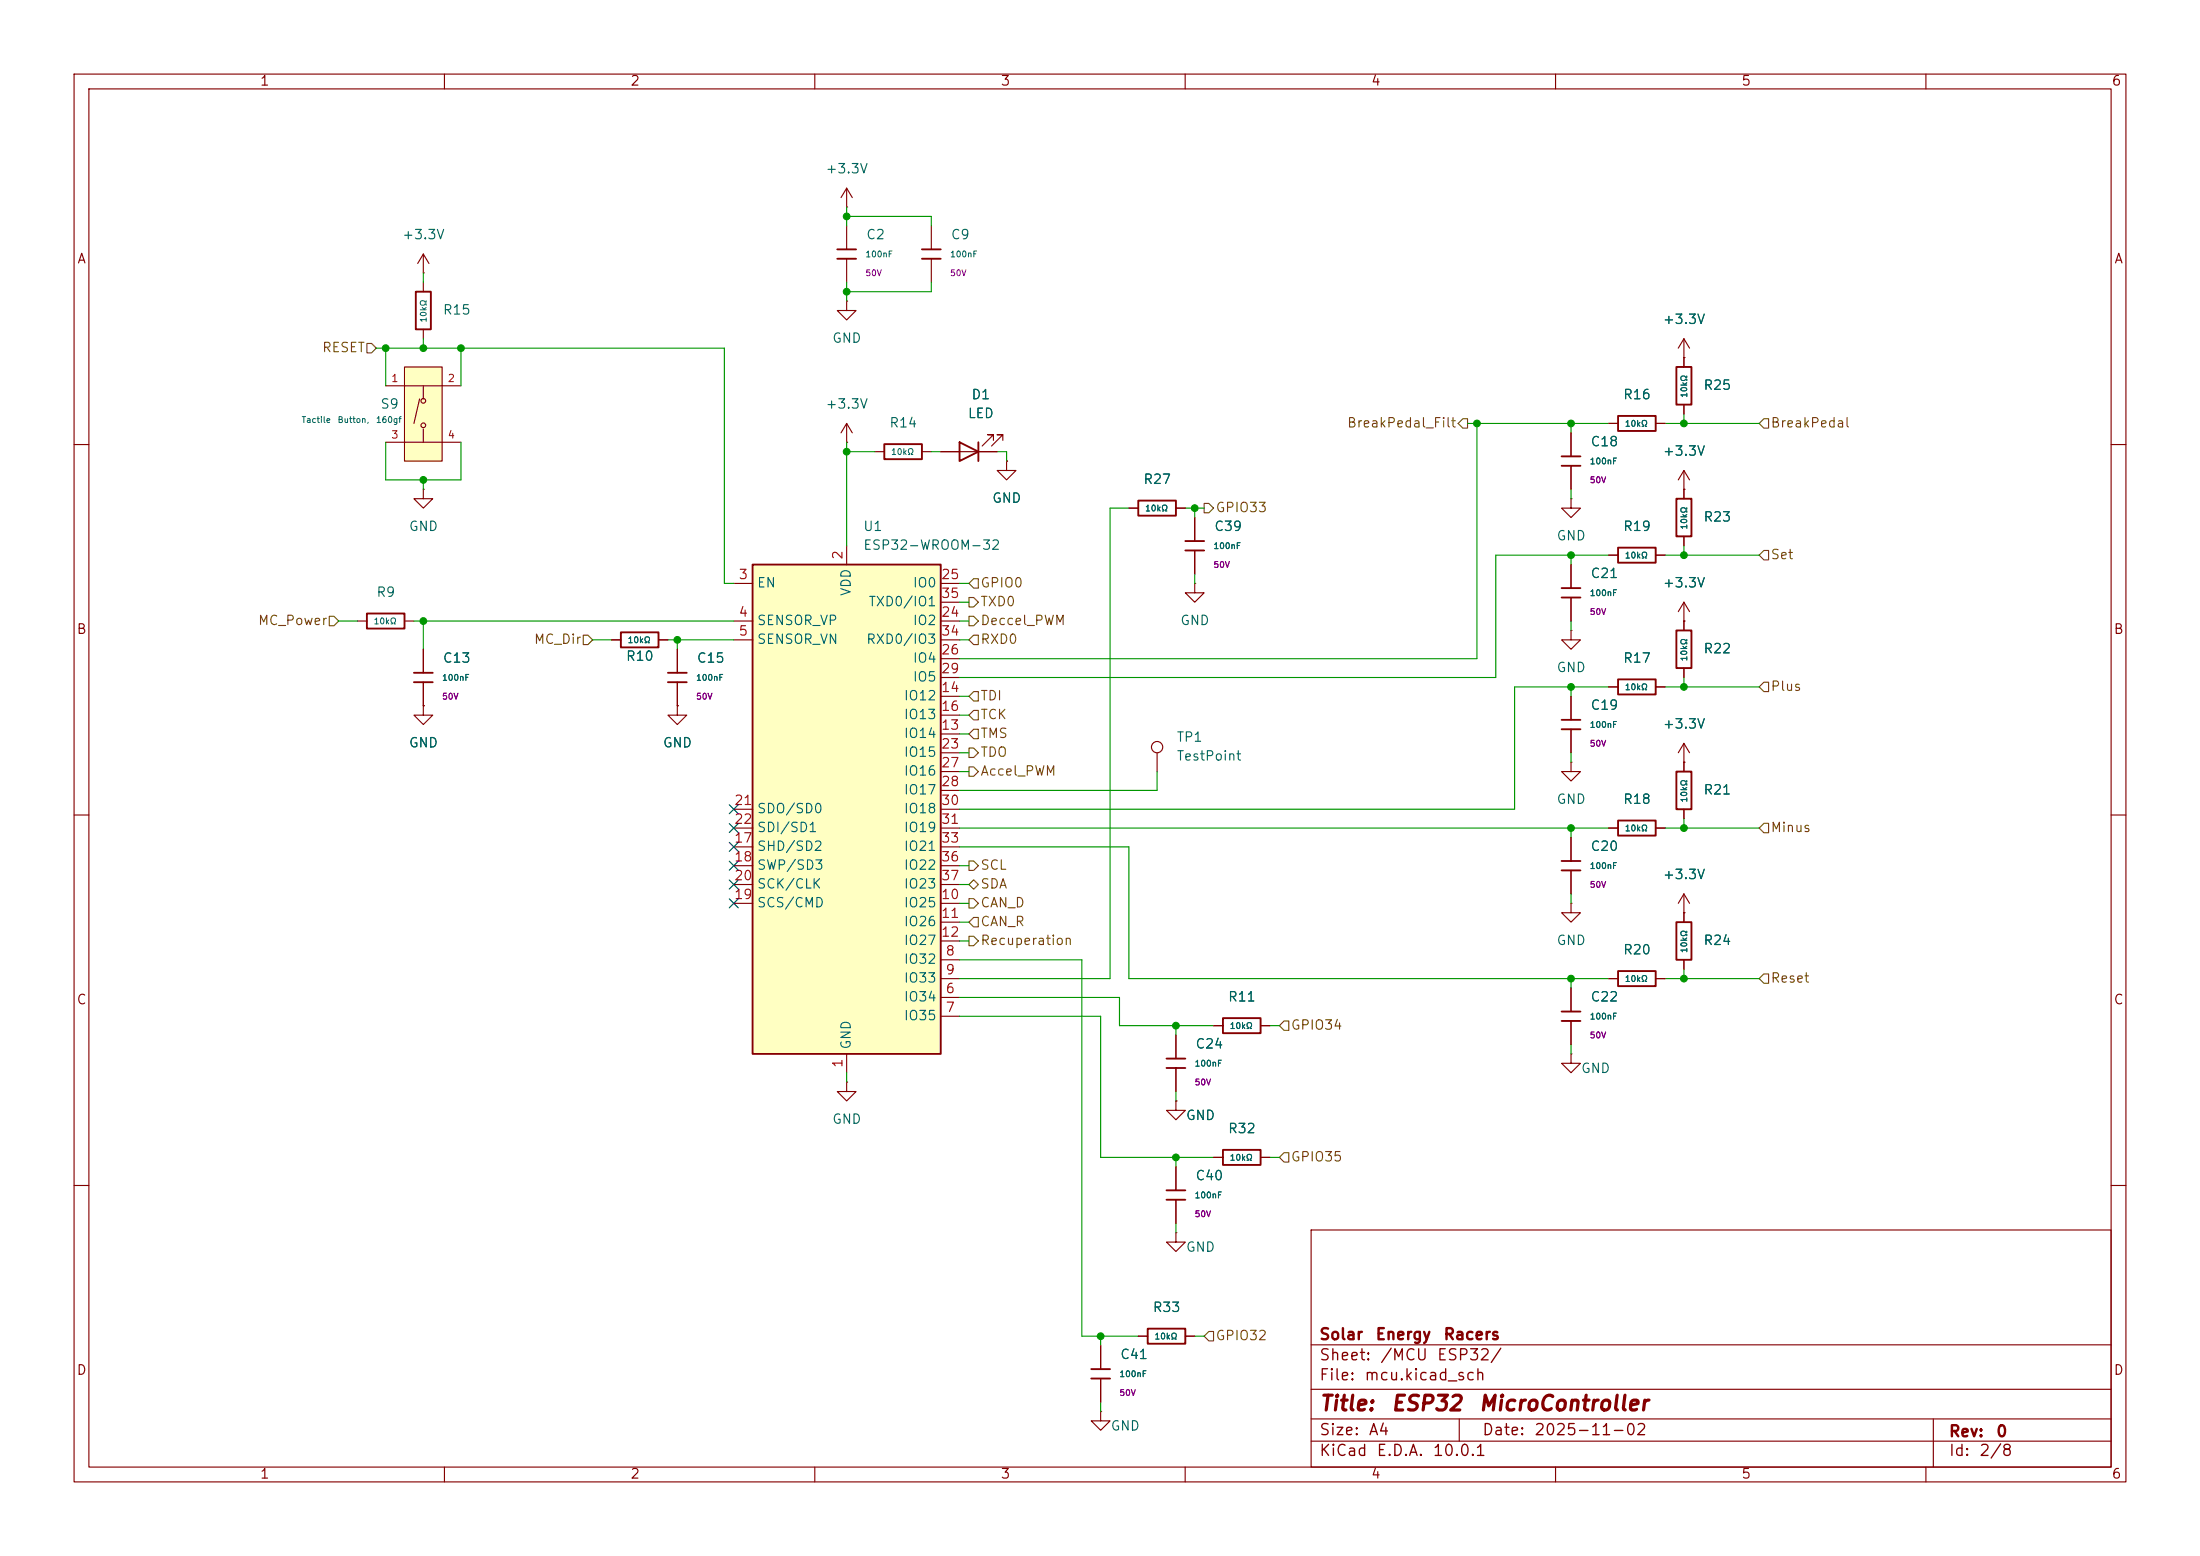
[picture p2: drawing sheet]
<svg xmlns="http://www.w3.org/2000/svg" width="297mm" height="210mm" viewBox="0 0 297 210" stroke-linecap="round" stroke-linejoin="round" font-family="sans-serif">
<g fill="none" stroke="#840000" stroke-width=".15">
<path d="M10 10h277v190h-277zM12 12h273v186h-273zM60 10v2M110 10v2M160 10v2M210 10v2M260 10v2M212.1 58.4v3.2M10 60h2M212.1 62.9v3.1M212.1 76.2v3.2M285 60h2"/>
<path d="M212.1 80.6v3.2M10 110h2M285 110h2M10 160h2M177 166h108v32h-108zM285 160h2M60 198v2M110 198v2M160 198v2M177 194.5h108M177 191.5h108M177 187.5h108"/>
<path d="M177 181.5h108M197 191.5v3M210 198v2M260 198v2M261 191.5v6.5"/>
</g>
<path d="M210.8 79.4h2.6M210.8 61.6h2.6M210.8 62.9h2.6M210.8 80.6h2.6" fill="none" stroke="#840000" stroke-width=".25"/>
<path d="M101.6 76.2h25.4v66h-25.4z" fill="#ffffc2"/>
<g fill="none" stroke="#840000" stroke-width=".25">
<path d="M56.1 39.4h2.1v5.1h-2.1zM101.6 76.2h25.4v66h-25.4zM153.7 67.6h5v2h-5zM160 73h2.6M160 74.3h2.6M55.9 90.8h2.5M55.9 92.1h2.5M83.8 85.3h5.1v2.1h-5.1zM90.2 90.8h2.5M90.2 92.1h2.5M210.8 97.2h2.6M210.8 98.4h2.6"/>
<path d="M210.8 116.2h2.6M210.8 117.5h2.6"/>
</g>
<g fill="none" stroke="#840000" stroke-width=".15">
<path d="M57.1 36.8h.1M57.1 34.3v2.5M57.1 38.1v1.3M57.1 34.3l-.7 1.3M57.1 34.3l.8 1.3M57.1 44.5v1.2M99.1 78.7h2.5M114.3 73.7v2.5M127 78.7h2.5M135.9 62.2v1.3h1.3l-1.3 1.3-1.3-1.3h1.3M135.9 62.2h.1M152.4 68.6h1.3"/>
<path d="M158.7 68.6h1.3M161.3 78.7v1.3h1.3l-1.3 1.3-1.3-1.3h1.3M161.3 78.7h.1M161.3 69.9v3.1M161.3 74.3v3.2M212.1 67.3v1.3h1.3l-1.3 1.3-1.3-1.3h1.3M212.1 67.3h.1M57.1 95.3v1.2h1.3l-1.3 1.3-1.2-1.3h1.2M57.1 95.3h.1M57.1 87.6v3.2M57.1 92.1v3.2M82.5 86.4h1.3"/>
<path d="M88.9 86.4h1.3M91.4 95.3v1.2h1.3l-1.3 1.3-1.2-1.3h1.2M91.4 95.3h.1M91.4 87.6v3.2M91.4 92.1v3.2M99.1 83.8h2.5M99.1 86.4h2.5M127 83.8h2.5M127 86.4h2.5M127 99.1h2.5M127 94h2.5M127 96.5h2.5"/>
<path d="M127 88.9h2.5M127 91.4h2.5M127 81.3h2.5M212.1 94v3.2M212.1 98.4v3.2M99.1 114.3h2.5M99.1 116.8h2.5M99.1 119.4h2.5M99.1 109.2h2.5M99.1 111.8h2.5M127 114.3h2.5M127 116.8h2.5"/>
<path d="M127 119.4h2.5M127 109.2h2.5M127 111.8h2.5M127 101.6h2.5M127 104.1h2.5M127 106.7h2.5M156.2 101.6v2.5M212.1 102.9v1.2h1.3l-1.3 1.3-1.3-1.3h1.3M212.1 102.9h.1M212.1 113v3.2M212.1 117.5v3.2M99.1 121.9h2.5"/>
<path d="M127 134.6h2.5M127 137.2h2.5M127 129.5h2.5M127 132.1h2.5M127 121.9h2.5M127 124.5h2.5M127 127h2.5M212.1 121.9v1.3h1.3l-1.3 1.3-1.3-1.3h1.3M212.1 121.9h.1M114.3 146.1v1.2h1.3l-1.3 1.3-1.3-1.3h1.3M114.3 146.1h.1M114.3 142.2v2.6"/>
<circle cx="156.2" cy="100.8" r=".76"/>
</g>
<g fill="#ffffc2" stroke="#ffffc2" stroke-width=".14">
<circle cx="57.2" cy="54.1" r=".32"/>
<circle cx="57.2" cy="57.4" r=".32"/>
</g>
<path d="M54.6 49.5h5.1v12.7h-5.1z" fill="#ffffc2"/>
<g fill="none" stroke="#840000" stroke-width=".15">
<path d="M114.3 27.9h.1M114.3 25.4l-.8 1.3M114.3 25.4l.8 1.3M114.3 25.4v2.5M114.3 30.5v3.2M114.3 34.9v3.2M125.7 30.5v3.2M125.7 34.9v3.2M52.1 52.1h10.1M52.1 59.7h10.1M54.6 49.5h5.1v12.7h-5.1zM56.6 53.8l-.7 3.4"/>
<path d="M57.1 52.1v1.7M57.1 57.9v1.8M114.3 40.6v1.3h1.3l-1.3 1.3-1.3-1.3h1.3M114.3 40.6h.1M114.3 59.7h.1M114.3 57.2v2.5M114.3 57.2l-.8 1.2M114.3 57.2l.8 1.2M134.1 59.4v-.7h-.8h.8l-1.5 1.5M135.4 59.4v-.7h-.8h.8l-1.5 1.5M212.1 58.4v3.2M217.2 57.2h1.2"/>
<path d="M223.5 57.2h1.3M227.3 48.3h.1M227.3 45.7v3.8M227.3 54.6v1.3M227.3 45.7l-.7 1.3M227.3 45.7l.8 1.3M57.1 66v1.3h1.3l-1.3 1.3-1.2-1.3h1.2M57.1 66h.1M118.1 61h1.3M124.5 61h1.2M127 61h7.6M135.9 62.2h.1"/>
<path d="M152.4 68.6h1.3M158.7 68.6h1.3M161.3 69.9v3.1M161.3 74.3v3.2M212.1 62.9v3.1M212.1 76.2v3.2M217.2 74.9h1.2M223.5 74.9h1.3M227.3 66h.1M227.3 63.5v3.8M227.3 72.4v1.3M227.3 63.5l-.7 1.3"/>
<path d="M227.3 63.5l.8 1.3M48.3 83.8h1.2M54.6 83.8h1.3M57.1 95.3h.1M57.1 87.6v3.2M57.1 92.1v3.2M82.5 86.4h1.3M88.9 86.4h1.3M91.4 95.3h.1M91.4 87.6v3.2M91.4 92.1v3.2M212.1 85.1v1.3h1.3l-1.3 1.2-1.3-1.2h1.3"/>
<path d="M212.1 85.1h.1M212.1 80.6v3.2M212.1 94v3.2M212.1 98.4v3.2M217.2 92.7h1.2M223.5 92.7h1.3M227.3 83.8h.1M227.3 81.3v3.8M227.3 90.2v1.2M227.3 81.3l-.7 1.3M227.3 81.3l.8 1.3M212.1 113v3.2"/>
<path d="M212.1 117.5v3.2M217.2 111.8h1.2M223.5 111.8h1.3M227.3 102.9h.1M227.3 100.3v3.8M227.3 109.2v1.3M227.3 100.3l-.7 1.3M227.3 100.3l.8 1.3M158.7 139.7v3.2M163.8 138.4h1.3M170.2 138.4h1.2M212.1 133.4v3.1"/>
<path d="M212.1 137.8v3.2M217.2 132.1h1.2M223.5 132.1h1.3M227.3 123.2h.1M227.3 120.7l-.7 1.2M227.3 120.7l.8 1.2M227.3 120.7v3.8M227.3 129.5v1.3M158.7 148.6v1.3h1.3l-1.3 1.2-1.2-1.2h1.2M158.7 148.6h.1M158.7 144.1v3.2M158.7 157.5v3.2"/>
<path d="M163.8 156.2h1.3M170.2 156.2h1.2M212.1 142.2v1.3h1.3l-1.3 1.3-1.3-1.3h1.3M212.1 142.2h.1M158.7 166.4v1.2h1.3l-1.3 1.3-1.2-1.3h1.2M158.7 166.4h.1M158.7 161.9v3.2M148.6 190.5v1.3h1.3l-1.3 1.2-1.3-1.2h1.3M148.6 190.5h.1M148.6 181.6v3.2M148.6 186.1v3.1M153.7 180.3h1.2"/>
<path d="M160 180.3h1.3"/>
<circle cx="57.2" cy="57.4" r=".32"/>
<circle cx="57.2" cy="54.1" r=".32"/>
</g>
<g fill="none" stroke="#840000" stroke-width=".25">
<path d="M113 33.7h2.6M113 34.9h2.6M124.5 33.7h2.5M124.5 34.9h2.5M119.4 59.9h5.1v2.1h-5.1zM129.5 59.7l2.6 1.3-2.6 1.2zM132.1 59.7v2.5M218.4 56.1h5.1v2.1h-5.1zM226.3 49.5h2v5.1h-2zM218.4 73.9h5.1v2h-5.1zM226.3 67.3h2v5.1h-2zM49.5 82.8h5.1v2h-5.1z"/>
<path d="M218.4 91.7h5.1v2h-5.1zM226.3 85.1h2v5.1h-2zM218.4 110.7h5.1v2.1h-5.1zM226.3 104.1h2v5.1h-2zM165.1 137.4h5.1v2h-5.1zM210.8 136.5h2.6M210.8 137.8h2.6M218.4 131.1h5.1v2h-5.1zM226.3 124.5h2v5h-2zM157.5 142.9h2.5M157.5 144.1h2.5M165.1 155.2h5.1v2h-5.1z"/>
<path d="M154.9 179.3h5.1v2.1h-5.1zM157.5 160.7h2.5M157.5 161.9h2.5M147.3 184.8h2.6M147.3 186.1h2.6"/>
</g>
<g fill="none" stroke="#725600" stroke-width=".15">
<path d="M49.5 46.4h.7l.6 .6-.6 .6h-.7zM197.5 56.5h.6v1.3h-.6l-.7-.6zM238.1 56.5h.7v1.3h-.7l-.6-.6zM131.4 78.1h.7v1.3h-.7l-.6-.7zM162.6 67.9h.6l.6 .7-.6 .6h-.6zM238.1 74.3h.7v1.3h-.7l-.6-.7zM44.4 83.2h.7l.6 .6-.6 .7h-.7zM78.7 85.7h.7l.6 .7-.6 .6h-.7zM130.8 80.6h.6l.7 .7-.7 .6h-.6zM130.8 83.2h.6l.7 .6-.7 .7h-.6zM131.4 95.9h.7v1.3h-.7l-.6-.7zM131.4 93.3h.7v1.3h-.7l-.6-.6z"/>
<path d="M131.4 85.7h.7v1.3h-.7l-.6-.6zM131.4 98.4h.7v1.3h-.7l-.6-.6zM238.1 92.1h.7v1.2h-.7l-.6-.6zM130.8 119.4l.6-.7 .7 .7-.7 .6zM130.8 103.5h.6l.7 .6-.7 .7h-.6zM130.8 101h.6l.7 .6-.7 .6h-.6zM130.8 116.2h.6l.7 .6-.7 .7h-.6zM238.1 111.1h.7v1.3h-.7l-.6-.6zM130.8 121.3h.6l.7 .6-.7 .7h-.6zM130.8 126.4h.6l.7 .6-.7 .6h-.6zM131.4 123.8h.7v1.3h-.7l-.6-.6zM173.4 137.8h.6v1.3h-.6l-.7-.7z"/>
<path d="M238.1 131.4h.7v1.3h-.7l-.6-.6zM173.4 155.6h.6v1.2h-.6l-.7-.6zM163.2 179.7h.6v1.3h-.6l-.6-.7z"/>
</g>
<g fill="none" stroke="#009600" stroke-width=".15">
<path d="M57.1 36.8v1.3M114.3 27.9v2.6M114.3 38.1v2.5M114.3 29.2h11.4v1.3M125.7 38.1v1.3h-11.4M50.8 47h47v31.7h1.3M52.1 47v5.1M52.1 59.7v5.1h10.1v-5.1M57.1 45.7v1.3M62.2 47v5.1M114.3 59.7v14M198.1 57.2h19.1"/>
<path d="M199.4 57.2v31.7h-69.9M212.1 57.2v1.2M224.8 57.2h12.7M227.3 55.9v1.3M57.1 64.8v1.2M114.3 61h3.8M125.7 61h1.3M129.5 78.7h1.3M134.6 61h1.3v1.2M152.4 68.6h-2.5v63.5h-20.4M160 68.6h2.6M161.3 68.6v1.3"/>
<path d="M161.3 77.5v1.2M212.1 66v1.3M212.1 74.9v1.3M217.2 74.9h-15.3v16.5h-72.4M224.8 74.9h12.7M227.3 73.7v1.2M45.7 83.8h2.6M55.9 83.8h43.2M57.1 83.8v3.8M80 86.4h2.5M90.2 86.4h8.9M91.4 86.4v1.2"/>
<path d="M129.5 94h1.3M129.5 86.4h1.3M129.5 83.8h1.3M129.5 99.1h1.3M129.5 96.5h1.3M129.5 81.3h1.3M212.1 83.8v1.3M212.1 92.7v1.3M217.2 92.7h-12.7v16.5h-75M224.8 92.7h12.7M227.3 91.4v1.3M129.5 119.4h1.3"/>
<path d="M129.5 114.3h22.9v17.8h64.8M129.5 111.8h87.7M129.5 101.6h1.3M129.5 104.1h1.3M129.5 116.8h1.3M156.2 104.1v2.6h-26.7M212.1 101.6v1.3M212.1 111.8v1.2M224.8 111.8h12.7M227.3 110.5v1.3M129.5 137.2h19.1v19h15.2M129.5 129.5h16.5v50.8h7.7"/>
<path d="M129.5 124.5h1.3M129.5 134.6h21.6v3.8h12.7M129.5 127h1.3M129.5 121.9h1.3M158.7 138.4v1.3M171.4 138.4h1.3M212.1 120.7v1.2M212.1 132.1v1.3M224.8 132.1h12.7M227.3 130.8v1.3M114.3 144.8v1.3M158.7 147.3v1.3"/>
<path d="M158.7 156.2v1.3M171.4 156.2h1.3M212.1 141v1.2M158.7 165.1v1.3M148.6 180.3v1.3M148.6 189.2v1.3M161.3 180.3h1.3"/>
</g>
<path d="M98.5 108.6l1.2 1.2M98.5 111.2l1.2 1.2M98.5 116.2l1.2 1.2M98.5 113.7l1.2 1.2M98.5 118.8l1.2 1.2M99.7 108.6l-1.2 1.2M99.7 111.2l-1.2 1.2M99.7 116.2l-1.2 1.2M99.7 113.7l-1.2 1.2M99.7 118.8l-1.2 1.2M98.5 121.3l1.2 1.2M99.7 121.3l-1.2 1.2" fill="none" stroke="#000084" stroke-width=".15"/>
<g fill="#009600" stroke="#009600" stroke-width=".14">
<circle cx="227.3" cy="57.2" r=".46"/>
<circle cx="227.3" cy="111.8" r=".46"/>
<circle cx="227.3" cy="92.7" r=".46"/>
<circle cx="227.3" cy="74.9" r=".46"/>
<circle cx="62.2" cy="47" r=".46"/>
<circle cx="57.1" cy="64.8" r=".46"/>
<circle cx="52.1" cy="47" r=".46"/>
<circle cx="57.1" cy="47" r=".46"/>
<circle cx="57.1" cy="83.8" r=".46"/>
<circle cx="212.1" cy="74.9" r=".46"/>
<circle cx="199.4" cy="57.2" r=".46"/>
<circle cx="212.1" cy="57.2" r=".46"/>
<circle cx="114.3" cy="29.2" r=".46"/>
<circle cx="91.4" cy="86.4" r=".46"/>
<circle cx="114.3" cy="39.4" r=".46"/>
<circle cx="212.1" cy="111.8" r=".46"/>
<circle cx="227.3" cy="132.1" r=".46"/>
<circle cx="212.1" cy="132.1" r=".46"/>
<circle cx="148.6" cy="180.3" r=".46"/>
<circle cx="158.7" cy="156.2" r=".46"/>
<circle cx="114.3" cy="61" r=".46"/>
<circle cx="161.3" cy="68.6" r=".46"/>
<circle cx="158.7" cy="138.4" r=".46"/>
<circle cx="212.1" cy="92.7" r=".46"/>
</g>
<g font-size="2" fill="#840000">
<text x="178" y="190.9">Title:</text>
<text x="187.7" y="190.9">ESP32</text>
<text x="199.5" y="190.9">MicroController</text>
</g>
<g font-size="1.5" fill="#840000">
<text x="178" y="184">Sheet:</text>
<text x="178" y="181.2">Solar</text>
<text x="185.6" y="181.2">Energy</text>
<text x="186.2" y="184">/MCU</text>
<text x="193.9" y="184">ESP32/</text>
<text x="194.8" y="181.2">Racers</text>
<text x="178" y="186.7">File:</text>
<text x="184.1" y="186.7">mcu.kicad_sch</text>
<text x="178" y="196.9">KiCad</text>
<text x="178" y="194.1">Size:</text>
<text x="184.7" y="194.1">A4</text>
<text x="185.7" y="196.9">E.D.A.</text>
<text x="193.3" y="196.9">10.0.1</text>
<text x="200" y="194.1">Date:</text>
<text x="207" y="194.1">2025-11-02</text>
<text x="263" y="194.3">Rev:</text>
<text x="263" y="196.9">Id:</text>
<text x="267.1" y="196.9">2/8</text>
<text x="269.4" y="194.3">0</text>
</g>
<g font-size="1.3" fill="#840000">
<text x="35" y="11.9">1</text>
<text x="85" y="11.9">2</text>
<text x="135" y="11.9">3</text>
<text x="185" y="11.9">4</text>
<text x="235" y="11.9">5</text>
<text x="285" y="11.9">6</text>
<text x="10.3" y="35.9">A</text>
<text x="285.3" y="35.9">A</text>
<text x="10.3" y="85.9">B</text>
<text x="285.3" y="85.9">B</text>
<text x="10.3" y="135.9">C</text>
<text x="285.3" y="135.9">C</text>
<text x="10.3" y="185.9">D</text>
<text x="285.3" y="185.9">D</text>
<text x="35" y="199.9">1</text>
<text x="85" y="199.9">2</text>
<text x="135" y="199.9">3</text>
<text x="185" y="199.9">4</text>
<text x="235" y="199.9">5</text>
<text x="285" y="199.9">6</text>
</g>
<g font-size="1.3" fill="#006464">
<text x="111.4" y="23.7">+3.3V</text>
<text x="54.2" y="32.6">+3.3V</text>
<text x="116.8" y="32.6">C2</text>
<text x="128.3" y="32.6">C9</text>
<text x="59.7" y="42.8">R15</text>
<text x="112.3" y="46.6">GND</text>
<text x="224.4" y="44">+3.3V</text>
<text x="229.9" y="52.9">R25</text>
<text x="51.3" y="55.5">S9</text>
<text x="111.4" y="55.5">+3.3V</text>
<text x="120" y="58">R14</text>
<text x="130.6" y="56.7">LED</text>
<text x="131.1" y="54.2">D1</text>
<text x="219" y="54.2">R16</text>
<text x="154.3" y="65.6">R27</text>
<text x="214.6" y="60.6">C18</text>
<text x="224.4" y="61.8">+3.3V</text>
<text x="55.1" y="72">GND</text>
<text x="116.5" y="72">U1</text>
<text x="133.9" y="68.2">GND</text>
<text x="163.8" y="72">C39</text>
<text x="219" y="72">R19</text>
<text x="229.9" y="70.7">R23</text>
<text x="116.5" y="74.5">ESP32-WROOM-32</text>
<text x="210.1" y="73.3">GND</text>
<text x="50.7" y="80.9">R9</text>
<text x="102.1" y="79.6">EN</text>
<text x="115.2" y="80.5" transform="rotate(-90 115.2 80.5)">VDD</text>
<text x="117.2" y="82.1">TXD0/IO1</text>
<text x="123.1" y="79.6">IO0</text>
<text x="214.6" y="78.3">C21</text>
<text x="224.4" y="79.6">+3.3V</text>
<text x="59.7" y="89.8">C13</text>
<text x="84.4" y="89.5">R10</text>
<text x="94" y="89.8">C15</text>
<text x="102.1" y="84.7">SENSOR_VP</text>
<text x="102.1" y="87.2">SENSOR_VN</text>
<text x="116.9" y="87.2">RXD0/IO3</text>
<text x="123.1" y="84.7">IO2</text>
<text x="123.1" y="89.8">IO4</text>
<text x="159.3" y="84.7">GND</text>
<text x="219" y="89.8">R17</text>
<text x="229.9" y="88.5">R22</text>
<text x="121.9" y="94.8">IO12</text>
<text x="123.1" y="92.3">IO5</text>
<text x="210.1" y="91">GND</text>
<text x="55.1" y="101.2">GND</text>
<text x="89.4" y="101.2">GND</text>
<text x="121.9" y="99.9">IO14</text>
<text x="121.9" y="97.4">IO13</text>
<text x="158.8" y="100.4">TP1</text>
<text x="214.6" y="96.1">C19</text>
<text x="224.4" y="98.7">+3.3V</text>
<text x="121.9" y="102.5">IO15</text>
<text x="121.9" y="105">IO16</text>
<text x="121.9" y="107.5">IO17</text>
<text x="158.8" y="103">TestPoint</text>
<text x="229.9" y="107.5">R21</text>
<text x="102.1" y="110.1">SDO/SD0</text>
<text x="102.1" y="112.6">SDI/SD1</text>
<text x="121.9" y="110.1">IO18</text>
<text x="121.9" y="112.6">IO19</text>
<text x="210.1" y="108.8">GND</text>
<text x="219" y="108.8">R18</text>
<text x="102.1" y="115.2">SHD/SD2</text>
<text x="102.1" y="117.7">SWP/SD3</text>
<text x="121.9" y="115.2">IO21</text>
<text x="121.9" y="117.7">IO22</text>
<text x="214.6" y="115.2">C20</text>
<text x="224.4" y="119">+3.3V</text>
<text x="102.1" y="122.8">SCS/CMD</text>
<text x="102.1" y="120.2">SCK/CLK</text>
<text x="121.9" y="122.8">IO25</text>
<text x="121.9" y="125.3">IO26</text>
<text x="121.9" y="120.2">IO23</text>
<text x="121.9" y="130.4">IO32</text>
<text x="121.9" y="127.9">IO27</text>
<text x="210.1" y="127.9">GND</text>
<text x="219" y="129.1">R20</text>
<text x="229.9" y="127.9">R24</text>
<text x="121.9" y="135.5">IO34</text>
<text x="121.9" y="132.9">IO33</text>
<text x="165.7" y="135.5">R11</text>
<text x="214.6" y="135.5">C22</text>
<text x="115.2" y="141.7" transform="rotate(-90 115.2 141.7)">GND</text>
<text x="121.9" y="138">IO35</text>
<text x="161.3" y="141.8">C24</text>
<text x="213.4" y="145.1">GND</text>
<text x="112.3" y="152">GND</text>
<text x="160" y="151.5">GND</text>
<text x="165.7" y="153.3">R32</text>
<text x="161.3" y="159.6">C40</text>
<text x="160" y="169.3">GND</text>
<text x="155.5" y="177.4">R33</text>
<text x="151.1" y="183.7">C41</text>
<text x="149.9" y="193.4">GND</text>
</g>
<g font-size="1.3" fill="#725600">
<text x="43.4" y="47.9">RESET</text>
<text x="181.8" y="58">BreakPedal_Filt</text>
<text x="239" y="58">BreakPedal</text>
<text x="164" y="69.4">GPIO33</text>
<text x="239" y="75.8">Set</text>
<text x="132.3" y="82.1">TXD0</text>
<text x="132.3" y="79.6">GPIO0</text>
<text x="34.7" y="84.7">MC_Power</text>
<text x="72" y="87.2">MC_Dir</text>
<text x="132.3" y="87.2">RXD0</text>
<text x="132.3" y="84.7">Deccel_PWM</text>
<text x="132.3" y="94.8">TDI</text>
<text x="239" y="93.6">Plus</text>
<text x="132.3" y="97.4">TCK</text>
<text x="132.3" y="99.9">TMS</text>
<text x="132.3" y="105">Accel_PWM</text>
<text x="132.3" y="102.5">TDO</text>
<text x="239" y="112.6">Minus</text>
<text x="132.3" y="117.7">SCL</text>
<text x="132.3" y="122.8">CAN_D</text>
<text x="132.3" y="125.3">CAN_R</text>
<text x="132.3" y="120.2">SDA</text>
<text x="132.3" y="127.9">Recuperation</text>
<text x="239" y="132.9">Reset</text>
<text x="174.2" y="139.3">GPIO34</text>
<text x="174.2" y="157.1">GPIO35</text>
<text x="164" y="181.2">GPIO32</text>
</g>
<g font-size="1.3" fill="#a90000">
<text x="114" y="75.6" transform="rotate(-90 114 75.6)">2</text>
<text x="99.6" y="78.5">3</text>
<text x="99.6" y="83.6">4</text>
<text x="127" y="83.6">24</text>
<text x="127" y="78.5">25</text>
<text x="127" y="81">35</text>
<text x="99.6" y="86.1">5</text>
<text x="127" y="88.6">26</text>
<text x="127" y="86.1">34</text>
<text x="127" y="93.7">14</text>
<text x="127" y="91.2">29</text>
<text x="127" y="98.8">13</text>
<text x="127" y="96.3">16</text>
<text x="127" y="101.3">23</text>
<text x="127" y="103.9">27</text>
<text x="127" y="106.4">28</text>
<text x="99" y="109">21</text>
<text x="99" y="111.5">22</text>
<text x="127" y="109">30</text>
<text x="127" y="111.5">31</text>
<text x="99" y="114">17</text>
<text x="99" y="116.6">18</text>
<text x="99" y="119.1">20</text>
<text x="127" y="114">33</text>
<text x="127" y="116.6">36</text>
<text x="127" y="119.1">37</text>
<text x="99" y="121.7">19</text>
<text x="127" y="121.7">10</text>
<text x="127" y="124.2">11</text>
<text x="127" y="126.7">12</text>
<text x="127.6" y="129.3">8</text>
<text x="127.6" y="131.8">9</text>
<text x="127.6" y="134.4">6</text>
<text x="127.6" y="136.9">7</text>
<text x="114" y="144.2" transform="rotate(-90 114 144.2)">1</text>
</g>
<g font-size="1" fill="#a90000">
<text x="52.7" y="51.8">1</text>
<text x="60.4" y="51.8">2</text>
<text x="52.7" y="59.4">3</text>
<text x="60.4" y="59.4">4</text>
</g>
<g font-size=".8" fill="#006464">
<text x="116.8" y="34.9">100nF</text>
<text x="128.2" y="34.9">100nF</text>
<text x="57.8" y="43.6" transform="rotate(-90 57.8 43.6)">10kΩ</text>
<text x="228" y="53.8" transform="rotate(-90 228 53.8)">10kΩ</text>
<text x="40.6" y="57.3">Tactile</text>
<text x="45.5" y="57.3">Button,</text>
<text x="50.7" y="57.3">160gf</text>
<text x="219.3" y="57.8">10kΩ</text>
<text x="120.2" y="61.6">10kΩ</text>
<text x="214.6" y="62.9">100nF</text>
<text x="154.5" y="69.2">10kΩ</text>
<text x="228" y="71.5" transform="rotate(-90 228 71.5)">10kΩ</text>
<text x="163.8" y="74.3">100nF</text>
<text x="219.3" y="75.6">10kΩ</text>
<text x="214.6" y="80.6">100nF</text>
<text x="50.4" y="84.4">10kΩ</text>
<text x="84.7" y="87">10kΩ</text>
<text x="228" y="89.3" transform="rotate(-90 228 89.3)">10kΩ</text>
<text x="59.6" y="92.1">100nF</text>
<text x="93.9" y="92.1">100nF</text>
<text x="219.3" y="93.3">10kΩ</text>
<text x="214.6" y="98.4">100nF</text>
<text x="219.3" y="112.4">10kΩ</text>
<text x="228" y="108.4" transform="rotate(-90 228 108.4)">10kΩ</text>
<text x="214.6" y="117.5">100nF</text>
<text x="228" y="128.7" transform="rotate(-90 228 128.7)">10kΩ</text>
<text x="214.6" y="137.8">100nF</text>
<text x="219.3" y="132.7">10kΩ</text>
<text x="165.9" y="139.1">10kΩ</text>
<text x="161.2" y="144.1">100nF</text>
<text x="161.2" y="161.9">100nF</text>
<text x="165.9" y="156.8">10kΩ</text>
<text x="155.8" y="181">10kΩ</text>
<text x="151.1" y="186">100nF</text>
</g>
<g font-size=".8" fill="#840084">
<text x="116.8" y="37.5">50V</text>
<text x="128.2" y="37.5">50V</text>
<text x="214.6" y="65.4">50V</text>
<text x="163.8" y="76.8">50V</text>
<text x="214.6" y="83.2">50V</text>
<text x="59.6" y="94.6">50V</text>
<text x="93.9" y="94.6">50V</text>
<text x="214.6" y="101">50V</text>
<text x="214.6" y="120">50V</text>
<text x="214.6" y="140.3">50V</text>
<text x="161.2" y="146.7">50V</text>
<text x="161.2" y="164.5">50V</text>
<text x="151.1" y="188.6">50V</text>
</g>
</svg>
